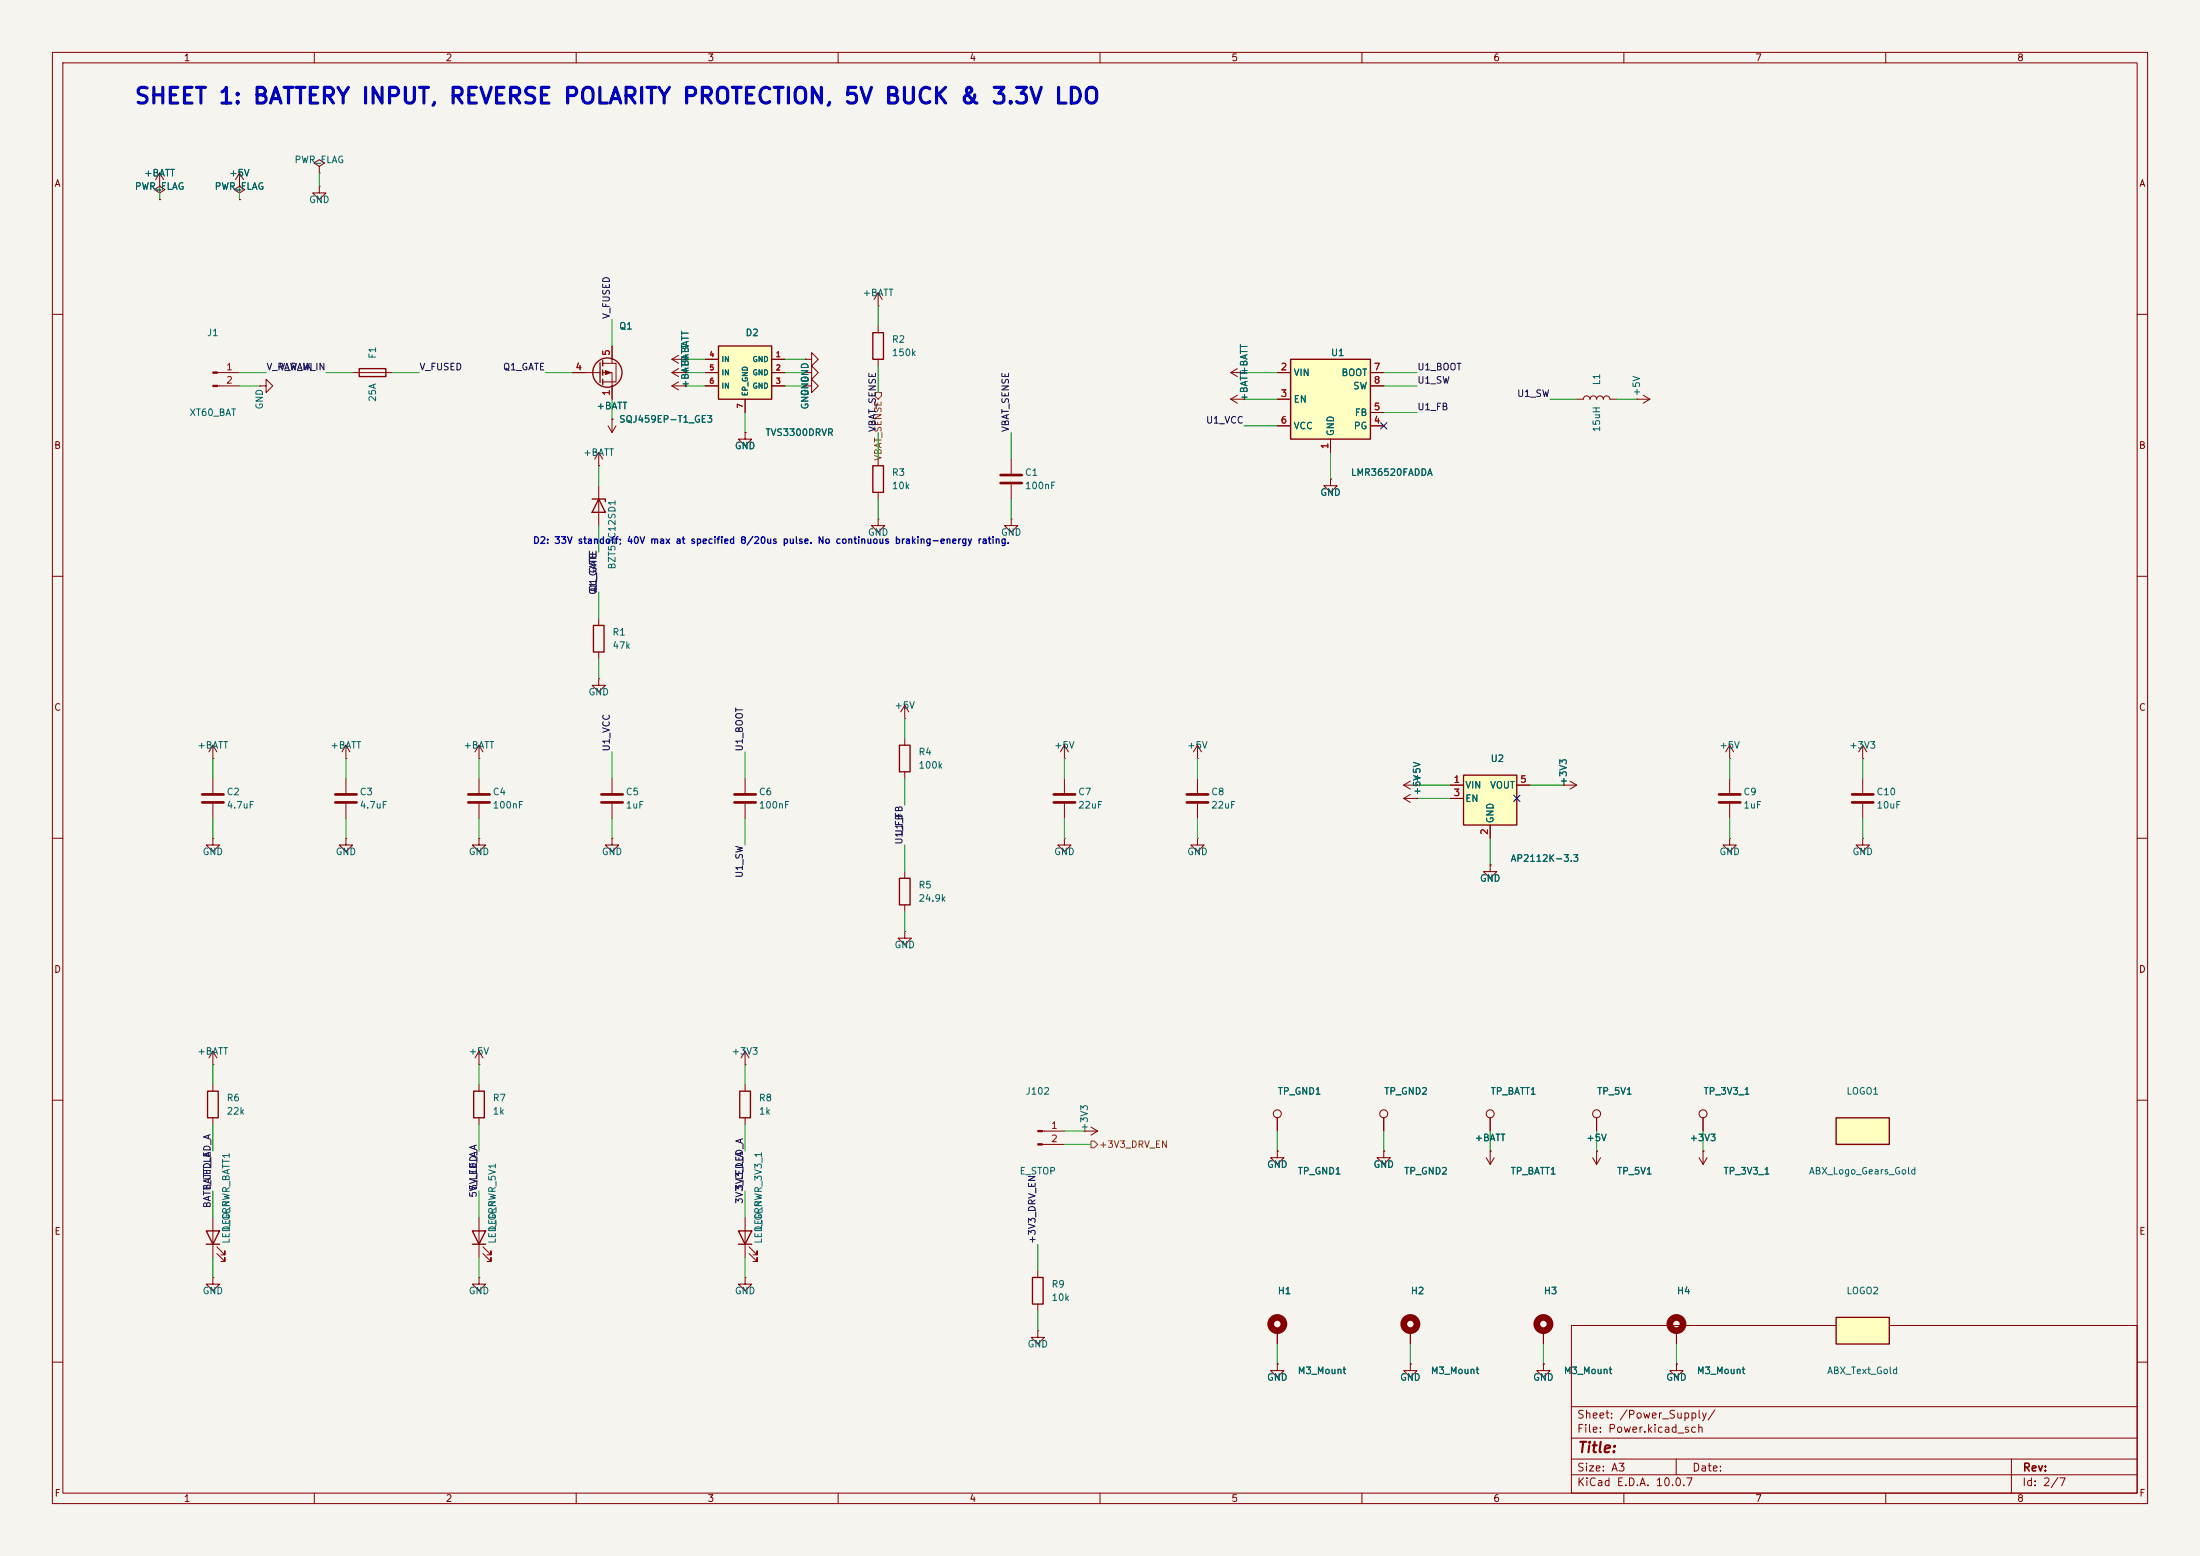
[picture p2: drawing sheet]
<svg xmlns="http://www.w3.org/2000/svg" width="420mm" height="297mm" viewBox="0 0 420 297" stroke-linecap="round" stroke-linejoin="round" font-family="sans-serif">
<path d="M0 0h420v297h-420z" fill="#f5f4ef" stroke="#f5f4ef" stroke-width=".19"/>
<g fill="none" stroke="#840000" stroke-width=".19">
<path d="M10 10h400v277h-400zM12 12h396v273h-396zM60 10v2M110 10v2M160 10v2M210 10v2M260 10v2M310 10v2M360 10v2M10 60h2M408 60h2M167.6 99.1v1.2h1.3l-1.3 1.3-1.2-1.3h1.2"/>
<path d="M167.6 99.1h.1M10 110h2M408 110h2M10 160h2M408 160h2M10 210h2M408 210h2M300 253h108v32h-108zM10 260h2M300 278.5h108M300 274.5h108M300 268.5h108"/>
<path d="M320 278.5v3M384 278.5v6.5M408 260h2M60 285v2M110 285v2M160 285v2M210 285v2M260 285v2M300 281.5h108M310 285v2M360 285v2"/>
</g>
<path d="M350.5 213.4h10.2v5h-10.2z" fill="#ffffc2"/>
<g fill="none" stroke="#840000" stroke-width=".25">
<path d="M114.6 69.2v3.8M115.1 68.8v1.1M115.1 70.6v1M115.1 72.4v1M350.5 213.4h10.2v5h-10.2z"/>
<circle cx="116" cy="71.1" r="2.79"/>
</g>
<path d="M109.2 71.1h5.4M115.1 69.3h2.5v3.6h-2.5M115.1 71.1h1.7v5.1M116.8 66v3.3M116.1 81.3l.7 1.3M116.8 80h.1M116.8 80v2.6M117.6 81.3l-.8 1.3M320 260.3v1.3h1.3l-1.3 1.3-1.2-1.3h1.2M320 260.3h.1" fill="none" stroke="#840000" stroke-width=".19"/>
<path d="M115.6 70.7l1 .4-1 .4z" fill="#840000" stroke="#840000" stroke-width=".19"/>
<path d="M137.2 66h10.1v10.2h-10.1z" fill="#ffffc2"/>
<path d="M137.2 66h10.1v10.2h-10.1zM166.6 63.5h2.1v5.1h-2.1zM166.6 88.9h2.1v5.1h-2.1z" fill="none" stroke="#840000" stroke-width=".25"/>
<g fill="none" stroke="#840000" stroke-width=".19">
<path d="M128.3 73.7h2.5M128.3 73.7l1.2 .7M129.5 72.9l-1.2 .8M130.8 73.7h.1M134.6 68.6h2.6M134.6 71.1h2.6M134.6 73.7h2.6M142.2 76.2v2.5M147.3 68.6h2.6M147.3 71.1h2.6M147.3 73.7h2.6M153.7 71.1h1.2v-1.2l1.3 1.2-1.3 1.3v-1.3"/>
<path d="M153.7 71.1h.1M153.7 68.6h1.2v-1.3l1.3 1.3-1.3 1.3v-1.3M153.7 68.6h.1M153.7 73.7h1.2v-1.3l1.3 1.3-1.3 1.2v-1.2M153.7 73.7h.1M167.6 62.2v1.3M167.6 68.6v1.3M114.3 88.9h.1M114.3 86.4l-.8 1.2M114.3 86.4l.8 1.2M114.3 86.4v2.5M142.2 82.6v1.2h1.3l-1.3 1.3-1.2-1.3h1.2"/>
<path d="M142.2 82.6h.1M167.6 87.6v1.3M167.6 94v1.3M114.3 129.5v1.3h1.3l-1.3 1.3-1.3-1.3h1.3M114.3 129.5h.1M91.4 144.8h.1M91.4 142.2l-.7 1.3M91.4 142.2l.8 1.3M91.4 142.2v2.6M91.4 148.6v2.8M91.4 153.4v2.8M355.6 160v1.3h1.3l-1.3 1.3-1.3-1.3h1.3"/>
<path d="M355.6 160h.1M325.1 219.7h.1M325.1 213.4v2.5M325.1 219.7v2.5M324.4 221l.7 1.2M325.9 221l-.8 1.2M320 254v2.5"/>
<circle cx="325.1" cy="212.6" r=".76"/>
</g>
<circle cx="320" cy="252.7" r="1.27" fill="none" stroke="#840000" stroke-width="1.3"/>
<path d="M89.4 151.6h4.1M89.4 153.2h4.1" fill="none" stroke="#840000" stroke-width=".51"/>
<path d="M350.5 251.5h10.2v5h-10.2z" fill="#ffffc2"/>
<path d="M39.6 208.3h2.1v5.1h-2.1zM90.4 208.3h2.1v5.1h-2.1zM141.2 208.3h2.1v5.1h-2.1zM39.4 234.9h2.5l-1.3 2.6zM39.4 237.5h2.5M90.2 234.9h2.5l-1.3 2.6zM90.2 237.5h2.5M141 234.9h2.5l-1.3 2.6zM141 237.5h2.5M350.5 251.5h10.2v5h-10.2z" fill="none" stroke="#840000" stroke-width=".25"/>
<g fill="none" stroke="#840000" stroke-width=".19">
<path d="M40.6 144.8h.1M40.6 142.2l-.7 1.3M40.6 142.2l.8 1.3M40.6 142.2v2.6M40.6 148.6v2.8M40.6 153.4v2.8M66 144.8h.1M66 142.2l-.7 1.3M66 142.2l.8 1.3M66 142.2v2.6M330.2 144.8h.1M330.2 142.2v2.6"/>
<path d="M330.2 148.6v2.8M330.2 153.4v2.8M330.2 142.2l-.8 1.3M330.2 142.2l.8 1.3M40.6 160v1.3h1.3l-1.3 1.3-1.2-1.3h1.2M40.6 160h.1M66 160v1.3h1.3l-1.3 1.3-1.2-1.3h1.2M66 160h.1M91.4 160v1.3h1.3l-1.3 1.3-1.2-1.3h1.2M91.4 160h.1M284.5 165.1v1.3h1.2l-1.2 1.2-1.3-1.2h1.3M284.5 165.1h.1"/>
<path d="M330.2 160v1.3h1.3l-1.3 1.3-1.3-1.3h1.3M330.2 160h.1M40.6 203.2h.1M40.6 200.7v2.5M40.6 207v1.3M40.6 213.4v1.2M40.6 200.7l-.7 1.2M40.6 200.7l.8 1.2M91.4 203.2h.1M91.4 200.7v2.5M91.4 207v1.3M91.4 213.4v1.2"/>
<path d="M91.4 200.7l-.7 1.2M91.4 200.7l.8 1.2M142.2 203.2h.1M142.2 200.7l-.7 1.2M142.2 200.7l.8 1.2M142.2 200.7v2.5M142.2 207v1.3M142.2 213.4v1.2M243.8 219.7v1.3h1.3l-1.3 1.2-1.2-1.2h1.2M243.8 219.7h.1M243.8 213.4v2.5M264.2 219.7v1.3h1.2l-1.2 1.2-1.3-1.2h1.3"/>
<path d="M264.2 219.7h.1M264.2 213.4v2.5M284.5 219.7h.1M284.5 213.4v2.5M284.5 219.7v2.5M304.8 219.7h.1M304.8 213.4v2.5M304.8 219.7v2.5M40.6 232.4v7.6M41.4 239.3l1.5 1.5v-.8v.8h-.7M41.4 238l1.5 1.5v-.7v.7h-.7M91.4 232.4v7.6"/>
<path d="M92.2 239.3l1.5 1.5v-.8v.8h-.7M92.2 238l1.5 1.5v-.7v.7h-.7M142.2 232.4v7.6M143 239.3l1.5 1.5v-.8v.8h-.7M143 238l1.5 1.5v-.7v.7h-.7M283.7 221l.8 1.2M285.2 221l-.7 1.2M304 221l.8 1.2M305.6 221l-.8 1.2M40.6 243.8v1.3h1.3l-1.3 1.3-1.2-1.3h1.2M40.6 243.8h.1M91.4 243.8v1.3h1.3l-1.3 1.3-1.2-1.3h1.2"/>
<path d="M91.4 243.8h.1M142.2 243.8v1.3h1.3l-1.3 1.3-1.2-1.3h1.2M142.2 243.8h.1M243.8 254v2.5M243.8 260.3v1.3h1.3l-1.3 1.3-1.2-1.3h1.2M243.8 260.3h.1"/>
<circle cx="243.8" cy="212.6" r=".76"/>
<circle cx="264.2" cy="212.6" r=".76"/>
<circle cx="284.5" cy="212.6" r=".76"/>
<circle cx="304.8" cy="212.6" r=".76"/>
</g>
<circle cx="243.8" cy="252.7" r="1.27" fill="none" stroke="#840000" stroke-width="1.3"/>
<path d="M38.6 151.6h4.1M38.6 153.2h4.1M328.2 151.6h4M328.2 153.2h4" fill="none" stroke="#840000" stroke-width=".51"/>
<path d="M279.4 148h10.2v9.5h-10.2z" fill="#ffffc2"/>
<path d="M113 95.3h2.6v.5M114.3 95.3l1.3 2.5h-2.6zM113.3 119.4h2v5.1h-2zM279.4 148h10.2v9.5h-10.2zM171.7 167.6h2v5.1h-2zM197.1 243.8h2v5.1h-2z" fill="none" stroke="#840000" stroke-width=".25"/>
<g fill="none" stroke="#840000" stroke-width=".19">
<path d="M30.5 35.6h.1M30.5 36.8l1-.6-1-.6-1 .6 1 .6v1.3M30.5 38.1h.1M30.5 33l-.8 1.3M30.5 33l.7 1.3M30.5 33v2.6M45.7 36.8l1-.6-1-.6-1 .6 1 .6v1.3M45.7 38.1h.1M61 31.8l1-.7-1-.6-1.1 .6 1.1 .7v1.2M61 33h.1M61 35.6v1.2h1.2l-1.2 1.3-1.3-1.3h1.3M61 35.6h.1"/>
<path d="M128.3 71.1l1.2 .8M128.3 71.1h2.5M128.3 68.6l1.2 .7M128.3 68.6h2.5M129.5 70.4l-1.2 .7M129.5 67.8l-1.2 .8M130.8 71.1h.1M130.8 68.6h.1M234.9 71.1h2.6M234.9 76.2h2.6M234.9 76.2l1.3 .8M234.9 71.1l1.3 .8"/>
<path d="M236.2 75.4l-1.3 .8M236.2 70.4l-1.3 .7M237.5 76.2h.1M237.5 71.1h.1M301 76.2h1.3a.64 .64 0 0 1 .6-.6 .64 .64 0 0 1 .6 .6 .64 .64 0 0 1 .7-.6 .64 .64 0 0 1 .6 .6 .64 .64 0 0 1 .6-.6 .64 .64 0 0 1 .7 .6 .64 .64 0 0 1 .6-.6 .64 .64 0 0 1 .6 .6h1.3M312.4 76.2h.1M312.4 76.2h2.6M313.7 75.4l1.3 .8M315 76.2l-1.3 .8M114.3 92.7v7.6M254 91.4v1.3h1.3l-1.3 1.3-1.3-1.3h1.3M254 91.4h.1"/>
<path d="M114.3 118.1v1.3M114.3 124.5v1.2M66 148.6v2.8M66 153.4v2.8M142.2 148.6v2.8M142.2 153.4v2.8M203.2 144.8h.1M203.2 142.2v2.6M203.2 148.6v2.8M203.2 153.4v2.8M203.2 142.2l-.8 1.3M203.2 142.2l.8 1.3"/>
<path d="M228.6 144.8h.1M228.6 142.2v2.6M228.6 148.6v2.8M228.6 153.4v2.8M228.6 142.2l-.8 1.3M228.6 142.2l.8 1.3M268 149.9h2.5M268 152.4h2.5M268 152.4l1.2 .8M268 149.9l1.2 .7M269.2 151.6l-1.2 .8M269.2 149.1l-1.2 .8"/>
<path d="M270.5 152.4h.1M270.5 149.9h.1M276.9 149.9h2.5M276.9 152.4h2.5M284.5 157.5v2.5M289.6 149.9h2.5M298.4 149.9h.1M298.4 149.9h2.6M299.7 149.1l1.3 .8M301 149.9l-1.3 .7M355.6 144.8h.1M355.6 142.2l-.8 1.3"/>
<path d="M355.6 142.2l.8 1.3M355.6 142.2v2.6M355.6 148.6v2.8M355.6 153.4v2.8M172.7 177.8v1.3h1.3l-1.3 1.2-1.3-1.2h1.3M172.7 177.8h.1M172.7 166.4v1.2M172.7 172.7v1.3M203.2 160v1.3h1.3l-1.3 1.3-1.3-1.3h1.3M203.2 160h.1M228.6 160v1.3h1.3l-1.3 1.3-1.3-1.3h1.3M228.6 160h.1"/>
<path d="M198.1 254v1.3h1.3l-1.3 1.2-1.3-1.2h1.3M198.1 254h.1M198.1 242.6v1.2M198.1 248.9v1.3M269.2 254v2.5M294.6 254v2.5M269.2 260.3v1.3h1.3l-1.3 1.3-1.2-1.3h1.2M269.2 260.3h.1M294.6 260.3v1.3h1.3l-1.3 1.3-1.2-1.3h1.2M294.6 260.3h.1"/>
</g>
<path d="M64 151.6h4.1M64 153.2h4.1M140.2 151.6h4.1M140.2 153.2h4.1M201.2 151.6h4M201.2 153.2h4M226.6 151.6h4M226.6 153.2h4M353.6 151.6h4M353.6 153.2h4" fill="none" stroke="#840000" stroke-width=".51"/>
<g fill="none" stroke="#840000" stroke-width="1.3">
<circle cx="269.2" cy="252.7" r="1.27"/>
<circle cx="294.6" cy="252.7" r="1.27"/>
</g>
<path d="M246.4 68.6h15.2v15.2h-15.2z" fill="#ffffc2"/>
<path d="M68.6 70.4h5.1v1.5h-5.1zM246.4 68.6h15.2v15.2h-15.2zM171.7 142.2h2v5.1h-2z" fill="none" stroke="#840000" stroke-width=".25"/>
<g fill="none" stroke="#840000" stroke-width=".19">
<path d="M30.5 38.1h.1M30.5 35.6h.1M45.7 35.6h.1M45.7 38.1h.1M45.7 33l-.7 1.3M45.7 33l.8 1.3M45.7 33v2.6M167.6 58.4h.1M167.6 55.9l-.7 1.3M167.6 55.9l.8 1.3M167.6 55.9v2.5M41.5 71.1h4.2"/>
<path d="M41.5 73.7h4.2M49.5 73.7h1.3v-1.3l1.3 1.3-1.3 1.2v-1.2M49.5 73.7h.1M67.3 71.1h7.6M109.2 71.1h2.6M116.8 66v2.6M116.8 73.7v2.5M130.8 73.7h.1M130.8 68.6h.1M130.8 71.1h.1M134.6 71.1h2.6M134.6 73.7h2.6"/>
<path d="M134.6 68.6h2.6M142.2 76.2v2.5M147.3 71.1h2.6M147.3 73.7h2.6M147.3 68.6h2.6M153.7 71.1h.1M153.7 68.6h.1M153.7 73.7h.1M237.5 71.1h.1M237.5 76.2h.1M243.8 71.1h2.6M243.8 76.2h2.6"/>
<path d="M261.6 71.1h2.6M261.6 78.7h2.6M261.6 73.7h2.6M116.8 80h.1M142.2 82.6h.1M193 99.1v1.2h1.3l-1.3 1.3-1.2-1.3h1.2M193 99.1h.1M193 87.6v2.8M193 92.5v2.8M243.8 81.3h2.6M254 91.4h.1M254 83.8v2.6"/>
<path d="M261.6 81.3h2.6M172.7 137.2h.1M172.7 134.6v2.6M172.7 134.6l-.7 1.3M172.7 134.6l.8 1.3M116.8 148.6v2.8M116.8 153.4v2.8M172.7 141v1.2M172.7 147.3v1.3M270.5 149.9h.1M270.5 152.4h.1M276.9 149.9h2.5"/>
<path d="M276.9 152.4h2.5M284.5 157.5v2.5M289.6 149.9h2.5M298.4 149.9h.1M116.8 160v1.3h1.3l-1.3 1.3-1.2-1.3h1.2M116.8 160h.1M284.5 165.1h.1M199 215.9h4.2M199 218.4h4.2M207 215.9h.1M207 215.9h2.5M208.3 215.1l1.2 .8"/>
<path d="M209.5 215.9l-1.2 .8M243.8 219.7h.1M243.8 213.4v2.5M264.2 219.7h.1M264.2 213.4v2.5M284.5 219.7h.1M284.5 213.4v2.5M304.8 219.7h.1M304.8 213.4v2.5M325.1 219.7h.1M325.1 213.4v2.5M243.8 254v2.5"/>
<path d="M269.2 254v2.5M294.6 254v2.5M320 254v2.5M243.8 260.3h.1M269.2 260.3h.1M294.6 260.3h.1M320 260.3h.1"/>
</g>
<path d="M191 90.7h4.1M191 92.2h4.1M114.8 151.6h4.1M114.8 153.2h4.1" fill="none" stroke="#840000" stroke-width=".51"/>
<g fill="#840000" stroke="#840000" stroke-width=".19">
<path d="M40.6 71h.9v.2h-.9z"/>
<path d="M40.6 73.5h.9v.3h-.9z"/>
<path d="M198.1 215.8h.9v.2h-.9z"/>
<path d="M198.1 218.3h.9v.3h-.9z"/>
</g>
<path d="M167 74.9h1.3v.7l-.7 .6-.6-.6zM208.3 217.8h.6l.6 .6-.6 .7h-.6z" fill="none" stroke="#725600" stroke-width=".19"/>
<g fill="none" stroke="#009600" stroke-width=".19">
<path d="M30.5 35.6v2.5M45.7 35.6v2.5M61 33v2.6M167.6 58.4v3.8M45.7 73.7h3.8M45.7 71.1h5.1M62.2 71.1h5.1M74.9 71.1h5.1M104.1 71.1h5.1M116.8 61v5M116.8 76.2v3.8M130.8 73.7h3.8"/>
<path d="M130.8 71.1h3.8M130.8 68.6h3.8M142.2 78.7v3.9M149.9 73.7h3.8M149.9 71.1h3.8M149.9 68.6h3.8M167.6 69.9v5M237.5 71.1h6.3M237.5 76.2h6.3M264.2 73.7h6.3M264.2 71.1h6.3M264.2 78.7h6.3"/>
<path d="M295.9 76.2h5.1M308.6 76.2h3.8M114.3 88.9v3.8M167.6 82.6v5M167.6 95.3v3.8M193 82.6v5M193 95.3v3.8M237.5 81.3h6.3M254 86.4v5M114.3 100.3v5.1M114.3 113v5.1M114.3 125.7v3.8"/>
<path d="M172.7 137.2v3.8M40.6 144.8v3.8M40.6 156.2v3.8M66 144.8v3.8M66 156.2v3.8M91.4 144.8v3.8M91.4 156.2v3.8M116.8 143.5v5.1M116.8 156.2v3.8M142.2 143.5v5.1M142.2 156.2v5.1M172.7 148.6v5.1"/>
<path d="M203.2 144.8v3.8M203.2 156.2v3.8M228.6 144.8v3.8M228.6 156.2v3.8M270.5 152.4h6.4M270.5 149.9h6.4M292.1 149.9h6.3M330.2 144.8v3.8M330.2 156.2v3.8M355.6 144.8v3.8M355.6 156.2v3.8M172.7 161.3v5.1"/>
<path d="M172.7 174v3.8M284.5 160v5.1M40.6 203.2v3.8M40.6 214.6v5.1M91.4 203.2v3.8M91.4 214.6v5.1M142.2 203.2v3.8M142.2 214.6v5.1M203.2 215.9h3.8M203.2 218.4h5.1M243.8 215.9v3.8M264.2 215.9v3.8"/>
<path d="M284.5 215.9v3.8M304.8 215.9v3.8M325.1 215.9v3.8M40.6 227.3v5.1M91.4 227.3v5.1M142.2 227.3v5.1M198.1 237.5v5.1M40.6 240v3.8M91.4 240v3.8M142.2 240v3.8M198.1 250.2v3.8M243.8 256.5v3.8"/>
<path d="M269.2 256.5v3.8M294.6 256.5v3.8M320 256.5v3.8"/>
</g>
<path d="M263.6 80.7l1.2 1.2M264.8 80.7l-1.2 1.2M289 151.8l1.2 1.2M290.2 151.8l-1.2 1.2" fill="none" stroke="#000084" stroke-width=".19"/>
<text font-size="3" fill="#0000c2" x="25.5" y="20.6">SHEET 1: BATTERY INPUT, REVERSE POLARITY PROTECTION, 5V BUCK &amp; 3.3V LDO</text>
<text font-size="2" fill="#840000" x="301" y="277.8">Title:</text>
<g font-size="1.5" fill="#840000">
<text x="300.9" y="273.8">File: Power.kicad_sch</text>
<text x="300.9" y="271.1">Sheet: /Power_Supply/</text>
<text x="300.9" y="281.2">Size: A3</text>
<text x="322.9" y="281.2">Date:</text>
<text x="386" y="281.2">Rev:</text>
<text x="300.9" y="284">KiCad E.D.A. 10.0.7</text>
<text x="385.9" y="284">Id: 2/7</text>
</g>
<g font-size="1.3" fill="#840000">
<text x="35" y="12">1</text>
<text x="85" y="12">2</text>
<text x="135" y="12">3</text>
<text x="185" y="12">4</text>
<text x="235" y="12">5</text>
<text x="285" y="12">6</text>
<text x="335" y="12">7</text>
<text x="385" y="12">8</text>
<text x="10.3" y="36">A</text>
<text x="408.3" y="36">A</text>
<text x="10.2" y="86">B</text>
<text x="408.2" y="86">B</text>
<text x="10.2" y="136">C</text>
<text x="408.2" y="136">C</text>
<text x="10.2" y="186">D</text>
<text x="408.2" y="186">D</text>
<text x="10.3" y="236">E</text>
<text x="408.3" y="236">E</text>
<text x="10.3" y="286">F</text>
<text x="35" y="287">1</text>
<text x="85" y="287">2</text>
<text x="135" y="287">3</text>
<text x="185" y="287">4</text>
<text x="235" y="287">5</text>
<text x="285" y="287">6</text>
<text x="335" y="287">7</text>
<text x="385" y="287">8</text>
<text x="408.3" y="286">F</text>
</g>
<g font-size="1.3" fill="#006464">
<text x="27.4" y="34">+BATT</text>
<text x="43.7" y="34">+5V</text>
<text x="56.1" y="31.4">PWR_FLAG</text>
<text x="25.6" y="36.5">PWR_FLAG</text>
<text x="40.9" y="36.5">PWR_FLAG</text>
<text x="58.9" y="39.1">GND</text>
<text x="164.6" y="56.8">+BATT</text>
<text x="39.4" y="64.5">J1</text>
<text x="118.1" y="63.2">Q1</text>
<text x="142.2" y="64.5">D2</text>
<text x="170.2" y="65.7">R2</text>
<text x="72.1" y="68.6" transform="rotate(-90 72.1 68.6)">F1</text>
<text x="131.8" y="71.6" transform="rotate(-90 131.8 71.6)">+BATT</text>
<text x="170.2" y="68.3">150k</text>
<text x="238.5" y="71.6" transform="rotate(-90 238.5 71.6)">+BATT</text>
<text x="254" y="68.3">U1</text>
<text x="72.1" y="76.8" transform="rotate(-90 72.1 76.8)">25A</text>
<text x="131.8" y="74.2" transform="rotate(-90 131.8 74.2)">+BATT</text>
<text x="154.6" y="75.7" transform="rotate(-90 154.6 75.7)">GND</text>
<text x="238.5" y="76.7" transform="rotate(-90 238.5 76.7)">+BATT</text>
<text x="246.9" y="72.1">VIN</text>
<text x="246.9" y="77.2">EN</text>
<text x="256" y="72.1">BOOT</text>
<text x="258.2" y="74.6">SW</text>
<text x="305.8" y="73.6" transform="rotate(-90 305.8 73.6)">L1</text>
<text x="313.4" y="75.7" transform="rotate(-90 313.4 75.7)">+5V</text>
<text x="36.1" y="79.7">XT60_BAT</text>
<text x="50.5" y="78.3" transform="rotate(-90 50.5 78.3)">GND</text>
<text x="113.8" y="78.4">+BATT</text>
<text x="118.1" y="81">SQJ459EP-T1_GE3</text>
<text x="146" y="83.5">TVS3300DRVR</text>
<text x="246.9" y="82.2">VCC</text>
<text x="255" y="83.3" transform="rotate(-90 255 83.3)">GND</text>
<text x="258.3" y="82.2">PG</text>
<text x="258.5" y="79.7">FB</text>
<text x="305.8" y="82.6" transform="rotate(-90 305.8 82.6)">15uH</text>
<text x="111.2" y="87.3">+BATT</text>
<text x="140.2" y="86.1">GND</text>
<text x="170.2" y="91.1">R3</text>
<text x="170.2" y="93.7">10k</text>
<text x="195.6" y="91.1">C1</text>
<text x="195.6" y="93.7">100nF</text>
<text x="251.9" y="94.9">GND</text>
<text x="257.8" y="91.1">LMR36520FADDA</text>
<text x="165.6" y="102.6">GND</text>
<text x="191" y="102.6">GND</text>
<text x="117.8" y="108.8" transform="rotate(-90 117.8 108.8)">BZT52C12SD1</text>
<text x="116.8" y="121.6">R1</text>
<text x="116.8" y="124.2">47k</text>
<text x="112.2" y="133">GND</text>
<text x="170.7" y="135.6">+5V</text>
<text x="37.6" y="143.2">+BATT</text>
<text x="63" y="143.2">+BATT</text>
<text x="88.4" y="143.2">+BATT</text>
<text x="201.1" y="143.2">+5V</text>
<text x="226.5" y="143.2">+5V</text>
<text x="328.1" y="143.2">+5V</text>
<text x="352.9" y="143.2">+3V3</text>
<text x="175.2" y="144.5">R4</text>
<text x="175.2" y="147">100k</text>
<text x="271.5" y="149.4" transform="rotate(-90 271.5 149.4)">+5V</text>
<text x="284.5" y="145.7">U2</text>
<text x="299.4" y="150" transform="rotate(-90 299.4 150)">+3V3</text>
<text x="43.2" y="152.1">C2</text>
<text x="43.2" y="154.6">4.7uF</text>
<text x="68.6" y="152.1">C3</text>
<text x="68.6" y="154.6">4.7uF</text>
<text x="94" y="152.1">C4</text>
<text x="94" y="154.6">100nF</text>
<text x="119.4" y="152.1">C5</text>
<text x="119.4" y="154.6">1uF</text>
<text x="144.8" y="152.1">C6</text>
<text x="144.8" y="154.6">100nF</text>
<text x="205.7" y="152.1">C7</text>
<text x="205.7" y="154.6">22uF</text>
<text x="231.1" y="152.1">C8</text>
<text x="231.1" y="154.6">22uF</text>
<text x="271.5" y="151.9" transform="rotate(-90 271.5 151.9)">+5V</text>
<text x="279.6" y="150.8">VIN</text>
<text x="279.6" y="153.4">EN</text>
<text x="284.4" y="150.8">VOUT</text>
<text x="332.7" y="152.1">C9</text>
<text x="332.7" y="154.6">1uF</text>
<text x="358.1" y="152.1">C10</text>
<text x="358.1" y="154.6">10uF</text>
<text x="285.4" y="157.3" transform="rotate(-90 285.4 157.3)">GND</text>
<text x="38.6" y="163.5">GND</text>
<text x="64" y="163.5">GND</text>
<text x="89.4" y="163.5">GND</text>
<text x="114.8" y="163.5">GND</text>
<text x="201.1" y="163.5">GND</text>
<text x="226.5" y="163.5">GND</text>
<text x="288.3" y="164.8">AP2112K-3.3</text>
<text x="328.1" y="163.5">GND</text>
<text x="353.5" y="163.5">GND</text>
<text x="175.2" y="169.9">R5</text>
<text x="175.2" y="172.4">24.9k</text>
<text x="282.4" y="168.6">GND</text>
<text x="170.7" y="181.3">GND</text>
<text x="37.6" y="201.6">+BATT</text>
<text x="89.4" y="201.6">+5V</text>
<text x="139.6" y="201.6">+3V3</text>
<text x="195.7" y="209.2">J102</text>
<text x="243.8" y="209.2">TP_GND1</text>
<text x="264.1" y="209.2">TP_GND2</text>
<text x="284.5" y="209.2">TP_BATT1</text>
<text x="304.8" y="209.2">TP_5V1</text>
<text x="325.1" y="209.2">TP_3V3_1</text>
<text x="352.4" y="209.2">LOGO1</text>
<text x="43.2" y="210.5">R6</text>
<text x="43.2" y="213.1">22k</text>
<text x="94" y="210.5">R7</text>
<text x="94" y="213.1">1k</text>
<text x="144.8" y="210.5">R8</text>
<text x="144.8" y="213.1">1k</text>
<text x="208" y="216" transform="rotate(-90 208 216)">+3V3</text>
<text x="281.4" y="218.1">+BATT</text>
<text x="302.7" y="218.1">+5V</text>
<text x="322.5" y="218.1">+3V3</text>
<text x="194.5" y="224.5">E_STOP</text>
<text x="241.8" y="223.2">GND</text>
<text x="247.6" y="224.5">TP_GND1</text>
<text x="262.1" y="223.2">GND</text>
<text x="268" y="224.5">TP_GND2</text>
<text x="288.3" y="224.5">TP_BATT1</text>
<text x="308.6" y="224.5">TP_5V1</text>
<text x="328.9" y="224.5">TP_3V3_1</text>
<text x="345.2" y="224.5">ABX_Logo_Gears_Gold</text>
<text x="44.1" y="237.5" transform="rotate(-90 44.1 237.5)">LED_GRN</text>
<text x="44.1" y="235" transform="rotate(-90 44.1 235)">LED_PWR_BATT1</text>
<text x="94.9" y="237.5" transform="rotate(-90 94.9 237.5)">LED_GRN</text>
<text x="94.9" y="235" transform="rotate(-90 94.9 235)">LED_PWR_5V1</text>
<text x="145.7" y="237.5" transform="rotate(-90 145.7 237.5)">LED_GRN</text>
<text x="145.7" y="235" transform="rotate(-90 145.7 235)">LED_PWR_3V3_1</text>
<text x="38.6" y="247.3">GND</text>
<text x="89.4" y="247.3">GND</text>
<text x="140.2" y="247.3">GND</text>
<text x="200.6" y="246.1">R9</text>
<text x="200.6" y="248.6">10k</text>
<text x="243.8" y="247.3">H1</text>
<text x="269.2" y="247.3">H2</text>
<text x="294.6" y="247.3">H3</text>
<text x="320" y="247.3">H4</text>
<text x="352.4" y="247.3">LOGO2</text>
<text x="196.1" y="257.5">GND</text>
<text x="241.8" y="263.9">GND</text>
<text x="247.6" y="262.6">M3_Mount</text>
<text x="267.2" y="263.9">GND</text>
<text x="273" y="262.6">M3_Mount</text>
<text x="292.6" y="263.9">GND</text>
<text x="298.4" y="262.6">M3_Mount</text>
<text x="318" y="263.9">GND</text>
<text x="323.8" y="262.6">M3_Mount</text>
<text x="348.7" y="262.6">ABX_Text_Gold</text>
</g>
<g font-size="1.3" fill="#0f0f0f">
<text x="116.7" y="61" transform="rotate(-90 116.7 61)">V_FUSED</text>
<text x="50.8" y="71">V_RAW_IN</text>
<text x="53.2" y="71">V_RAW_IN</text>
<text x="80" y="71">V_FUSED</text>
<text x="95.9" y="71">Q1_GATE</text>
<text x="270.5" y="71">U1_BOOT</text>
<text x="270.5" y="73.5">U1_SW</text>
<text x="289.5" y="76.1">U1_SW</text>
<text x="167.5" y="82.6" transform="rotate(-90 167.5 82.6)">VBAT_SENSE</text>
<text x="192.9" y="82.6" transform="rotate(-90 192.9 82.6)">VBAT_SENSE</text>
<text x="230.1" y="81.2">U1_VCC</text>
<text x="270.5" y="78.6">U1_FB</text>
<text x="114.2" y="113.6" transform="rotate(-90 114.2 113.6)">Q1_GATE</text>
<text x="114.2" y="113.1" transform="rotate(-90 114.2 113.1)">Q1_GATE</text>
<text x="116.7" y="143.5" transform="rotate(-90 116.7 143.5)">U1_VCC</text>
<text x="142.1" y="143.5" transform="rotate(-90 142.1 143.5)">U1_BOOT</text>
<text x="172.6" y="159.8" transform="rotate(-90 172.6 159.8)">U1_FB</text>
<text x="142.1" y="167.7" transform="rotate(-90 142.1 167.7)">U1_SW</text>
<text x="40.5" y="227.4" transform="rotate(-90 40.5 227.4)">BATT_LED_A</text>
<text x="91.3" y="227.4" transform="rotate(-90 91.3 227.4)">5V_LED_A</text>
<text x="142.1" y="227.4" transform="rotate(-90 142.1 227.4)">3V3_LED_A</text>
<text x="142.1" y="229.9" transform="rotate(-90 142.1 229.9)">3V3_LED_A</text>
<text x="198" y="237.5" transform="rotate(-90 198 237.5)">+3V3_DRV_EN</text>
</g>
<g font-size="1.3" fill="#a90000">
<text x="43.1" y="71">1</text>
<text x="109.8" y="71">4</text>
<text x="116.7" y="68" transform="rotate(-90 116.7 68)">5</text>
<text x="244.4" y="71">2</text>
<text x="262.2" y="71">7</text>
<text x="43.1" y="73.5">2</text>
<text x="116.7" y="75.7" transform="rotate(-90 116.7 75.7)">1</text>
<text x="244.4" y="76.1">3</text>
<text x="262.2" y="73.5">8</text>
<text x="244.4" y="81.1">6</text>
<text x="262.2" y="81.1">4</text>
<text x="262.2" y="78.6">5</text>
<text x="253.9" y="85.8" transform="rotate(-90 253.9 85.8)">1</text>
<text x="277.4" y="149.7">1</text>
<text x="290.1" y="149.7">5</text>
<text x="277.4" y="152.3">3</text>
<text x="284.3" y="159.5" transform="rotate(-90 284.3 159.5)">2</text>
<text x="200.6" y="215.8">1</text>
<text x="200.6" y="218.3">2</text>
</g>
<g font-size="1.3" fill="#725600">
<text x="168.6" y="88" transform="rotate(-90 168.6 88)">VBAT_SENSE</text>
<text x="209.7" y="219.4">+3V3_DRV_EN</text>
</g>
<text font-size="1.3" fill="#0000c2" x="101.6" y="104.1">D2: 33V standoff; 40V max at specified 8/20us pulse. No continuous braking-energy rating.</text>
<g font-size="1" fill="#a90000">
<text x="135.3" y="68.4">4</text>
<text x="135.3" y="70.9">5</text>
<text x="148" y="68.4">1</text>
<text x="148" y="70.9">2</text>
<text x="135.3" y="73.5">6</text>
<text x="148" y="73.5">3</text>
<text x="142.1" y="78" transform="rotate(-90 142.1 78)">7</text>
</g>
<g font-size="1" fill="#006464">
<text x="137.7" y="69.3">IN</text>
<text x="137.7" y="71.9">IN</text>
<text x="143.6" y="69.3">GND</text>
<text x="143.6" y="71.9">GND</text>
<text x="137.7" y="74.4">IN</text>
<text x="143" y="75.7" transform="rotate(-90 143 75.7)">EP_GND</text>
<text x="143.6" y="74.4">GND</text>
</g>
</svg>
